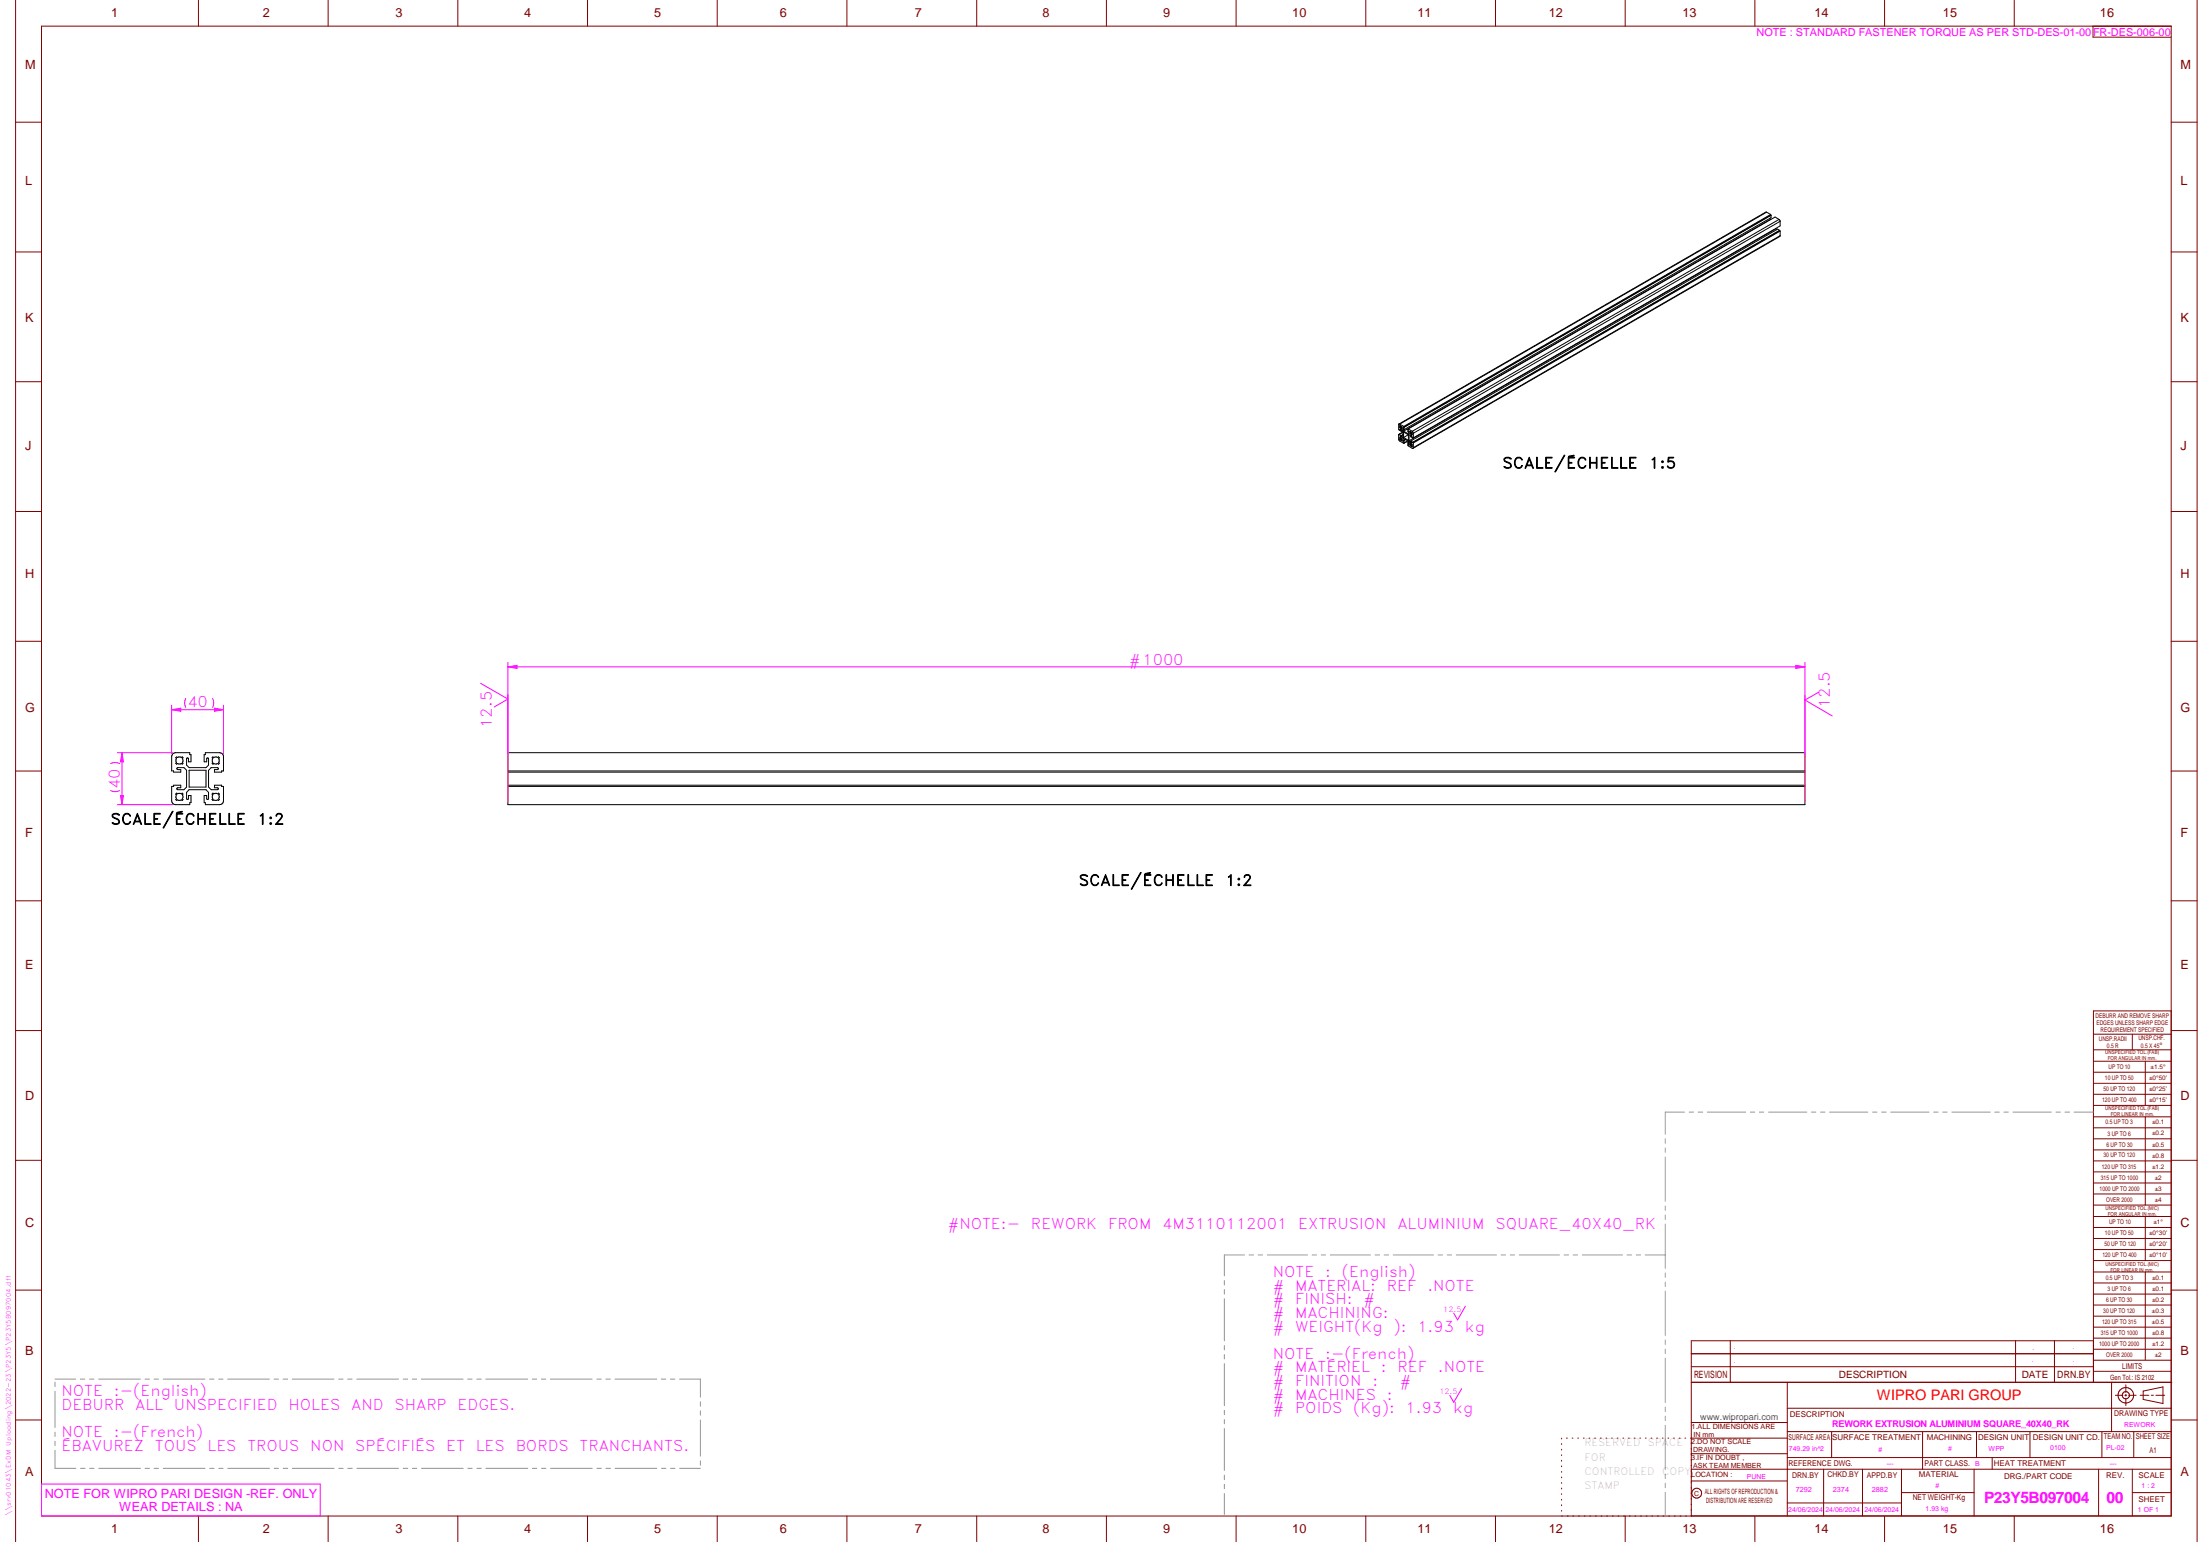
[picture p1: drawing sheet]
<svg xmlns="http://www.w3.org/2000/svg" width="848mm" height="594mm" viewBox="0 0 848 594" stroke-linecap="round" stroke-linejoin="round" font-family="sans-serif">
<g fill="none" stroke="#800000" stroke-width=".39">
<path d="M6 .1v593.9M16 10.1h821v574h-821zM76.5 .1v10M126.5 .1v10M176.5 .1v10M226.5 .1v10M276.5 .1v10M326.5 .1v10M376.5 .1v10M426.5 .1v10M476.5 .1v10M526.5 .1v10"/>
<path d="M576.5 .1v10M626.5 .1v10M676.5 .1v10M726.5 .1v10M776.5 .1v10M806.8 10.1v4.2l30.2 .1M847 .1v593.9M6 47.1h10M837 47.1h10M6 97.1h10M837 97.1h10M6 147.1h10"/>
<path d="M837 147.1h10M6 197.1h10M837 197.1h10M6 247.1h10M837 247.1h10M6 297.1h10M837 297.1h10M6 347h10M837 347h10M6 397h10M807 398.4h30M822 398.4v6.1"/>
<path d="M837 397h10M837 389.5h-30v143.1M807 404.5h30M807 408.9h30M807 413.1h30M807 417.4h30M827 408.9v17M807 421.6h30M807 425.9h30M807 430.3h30M807 434.5h30M807 438.7h30"/>
<path d="M827 430.3v34M6 447h10M807 443h30M807 447.3h30M807 451.5h30M807 455.8h30M807 460h30M837 447h10M807 464.3h30M807 468.7h30M807 472.9h30M807 477.1h30"/>
<path d="M827 468.7v16.9M6 497h10M807 481.4h30M807 485.6h30M807 490.1h30M807 494.3h30M807 498.6h30M827 490.1v33.9M837 497h10M667 516.6v16M777 516.6v16M792 516.6v16"/>
<path d="M807 502.8h30M807 507.1h30M807 511.3h30M807 515.5h30M807 519.8h30M807 516.6h-155v67.5M652 532.6h185.2M652 521.5h155M652 526.5h155M689 532.6v51.4M807 524h30M807 528.3h30"/>
<path d="M814 532.6v19M815.5 537.5h2.8M819.1 537.5h.7M819.5 533.5v2.9M819.5 537.2v.7M819.5 538.7v2.8M820.6 537.5h2.9M825 537.5h3.4M826.2 535.9l7.6-1.6v6.4l-7.6-1.5zM829.3 537.5h.8M831 537.5h3.5M6 547.1h10"/>
<path d="M602 554.1v.3M602 556.2v.3M602 558.3v.3M603.8 554.1h.4M606 554.1h.3M608.2 554.1h.3M610.4 554.1h.3M612.6 554.1h.3M614.7 554.1h.3M616.9 554.1h.3M619.1 554.1h.3M621.2 554.1h.3"/>
<path d="M623.4 554.1h.3M625.6 554.1h.3M627.8 554.1h.3M629.9 554.1h.4M632.1 554.1h.3M634.3 554.1h.3M636.5 554.1h.3M638.6 554.1h.3M640.8 554.1h.3M643 554.1h.3M645.2 554.1h.3M647.3 554.1h.4"/>
<path d="M649.5 554.1h.3M652 548h37M689 542.5h148M689 551.6h148M689 554.1h-37.3M706.1 551.6v10M741.1 551.6v14.4M761.9 551.6v10M782.5 551.6v10M810.3 551.6v10M822.5 551.6v10M837 547.1h10"/>
<path d="M602 560.5v.3M602 562.6v.3M602 564.8v.3M602 566.9v.3M602 569v.3M602 571.2v.3M602 573.3v.4M602 575.5v.3M602 577.6v.3M602 579.8v.3M652 570.6h37M652 560.1h37"/>
<path d="M689 561.6h148M689 579h44M703 566v18M718 566v18M733 575.1h28M733 566v18M761 566v18M768 561.6v4.4M809 566v18M822 566v18M822 575.1h15M837 566h-185"/>
<path d="M76.5 584.1v9.9M126.5 584.1v9.9M176.5 584.1v9.9M226.5 584.1v9.9M276.5 584.1v9.9M326.5 584.1v9.9M376.5 584.1v9.9M426.5 584.1v9.9M476.5 584.1v9.9M526.5 584.1v9.9M576.5 584.1v9.9M602 581.9v.3"/>
<path d="M626.5 584.1v9.9M652 584h185M676.5 584.1v9.9M726.5 584.1v9.9M776.5 584.1v9.9"/>
<circle cx="819.5" cy="537.5" r="2.99"/>
<circle cx="819.5" cy="537.5" r="1.39"/>
<circle cx="654.1" cy="575.3" r="1.9"/>
</g>
<path d="M66.2 271.7v18.7M66.2 273.4l3.5-.6v1.2zM71.6 269.1a3.8 3.8 0 0 0 0 3.4M82 269.1a3.8 3.8 0 0 1 0 3.4M86.1 271.7v18.7M564.9 503.2l-3 5.3-1.5-2.6M563.5 535l-3.1 5.3-1.5-2.7M16 571.8h107.4v12.2h-107.4z" fill="none" stroke="#f0f" stroke-width=".39"/>
<g fill="none" stroke="#949494" stroke-width=".39">
<path d="M641.9 438.7v1.8M649.4 428.5h-7.5v8.5M651.2 428.5h1.7M654.6 428.5h1.8M658.2 428.5h14.7M674.7 428.5h1.7M678.2 428.5h1.7M681.7 428.5h14.8M698.3 428.5h1.7M701.8 428.5h1.7M705.3 428.5h14.7M721.9 428.5h1.7"/>
<path d="M725.3 428.5h1.8M728.9 428.5h14.7M745.4 428.5h1.7M748.9 428.5h1.7M752.4 428.5h14.8M769 428.5h1.7M772.5 428.5h1.7M776 428.5h14.7M792.6 428.5h1.7M796 428.5h1.8M799.5 428.5h7.4M641.9 442.3v1.6"/>
<path d="M641.9 445.8v17M641.9 464.6v1.7M641.9 468.1v1.7M641.9 471.6v17.1M472 493.4v1.6M472 496.8v1.8M479.7 483.5h-7.7v8M481.5 483.5h1.7M485 483.5h1.7M488.5 483.5h15.5M505.8 483.5h1.7M509.3 483.5h1.7"/>
<path d="M512.8 483.5h15.5M530.1 483.5h1.7M533.6 483.5h1.7M537.1 483.5h15.5M554.4 483.5h1.7M557.9 483.5h1.7M561.4 483.5h15.5M578.7 483.5h1.6M582.2 483.5h1.7M585.6 483.5h15.5M603 483.5h1.6M606.4 483.5h1.8"/>
<path d="M609.9 483.5h15.5M627.2 483.5h1.7M630.7 483.5h1.7M634.2 483.5h7.7M641.9 490.4v1.7M641.9 493.9v1.7M641.9 497.4v17.1M472 500.3v16.3M472 518.3v1.8M641.9 516.3v1.6M641.9 519.8v1.7M472 521.8v1.7"/>
<path d="M472 525.4v16.2M641.9 523.2v17.1M472 543.3v1.7M472 546.9v1.7M472 550.3v16.2M641.9 542.1v1.7M641.9 545.6v1.7M641.9 549.1v17M472 568.3v1.8M472 571.8v1.7M472 575.4v8.1M641.9 567.9v1.7"/>
<path d="M641.9 571.4v1.8M641.9 574.9v8.6"/>
</g>
<path d="M66.8 290.3l.8-.3h5.6v.7h.4v2.8h-1v-1.4l-.4-.1-.3 .4v2.4l1 .9h6.5l1-.9v-2.4l-.3-.4-.4 .1v1.4h-1v-2.8h.5v-.7l5.9 .1a1.42 1.42 0 0 1 1 1.4v5.5h-.7v.5h-2.7v-1l1.5-.3-.4-.5h-2.4l-1 1.1v6.4l1 1h2.4l.4-.5-1.5-.2v-1h2.7v.5h.7v5.5a1.46 1.46 0 0 1-1.4 1.5h-5.5v-.8h-.5v-2.7h1v1.3l.4 .2 .3-.4v-2.3l-1-1.1h-6.5l-1 1.1v2.3l.3 .4 .4-.2v-1.3h1v2.7h-.4v.8h-5.6a1.48 1.48 0 0 1-1.4-1.5v-5.5h.7v-.5h2.8v1h-1.2l-.3 .2 .3 .5h2.4l1-1v-6.4l-1-1.1h-2.4l-.3 .5 .3 .3h1.2v1h-2.8v-.5h-.7v-5.5zM67.7 291.9l.4-.3 .3 .2 .5-.2 1 .2 .3-.2 .4 .3-.3 .3 .2 .5-.2 1.1 .3 .2-.4 .4-.3-.3-.5 .2-1-.2-.3 .3-.4-.4 .3-.2-.2-.5 .2-1.1zM72.9 296.8h6.5v6.4h-6.5zM81.7 291.9l.4-.3 .3 .2 .5-.2 1 .2 .3-.2 .4 .3-.3 .3 .2 .5-.2 1.1 .3 .2-.4 .4-.3-.3-.5 .2-1-.2-.3 .3-.4-.4 .3-.2-.2-.5 .2-1.1zM195.8 290h500v20h-500zM195.8 297.5h500M195.8 297h500M67.7 305.9l.4-.3 .3 .3 1-.3 .5 .3 .3-.3 .4 .3-.3 .3 .2 1.1-.2 .5 .3 .3-.4 .3-.3-.3-.5 .3-1-.3-.3 .3-.4-.3 .3-.3-.2-.5 .2-1.1zM82.1 305.6l.3 .3 .5-.3 1 .3 .3-.3 .4 .3-.3 .3 .2 .5-.2 1.1 .3 .3-.4 .3-.3-.3-1 .3-.5-.3-.3 .3-.4-.3 .3-.3-.2-.5 .2-1.1-.3-.3zM195.8 302.5h500M195.8 303h500" fill="none" stroke="#000" stroke-width=".39"/>
<path d="M66.2 273.4l3.5-.6v1.2z" fill="#f0f"/>
<path d="M82.7 272.8l3.4 .6-3.4 .6z" fill="none" stroke="#f0f" stroke-width=".39"/>
<path d="M82.7 272.8l3.4 .6-3.4 .6z" fill="#f0f"/>
<path d="M66.2 273.4h19.9M45.3 290h21.3M46.1 294.2a4.2 4.2 0 0 0-3.5 0M45.3 310h21.3M46.1 304.6a3.9 3.9 0 0 1-3.5 0M46.4 306.5h1.2l-.6 3.5z" fill="none" stroke="#f0f" stroke-width=".39"/>
<path d="M46.4 306.5h1.2l-.6 3.5z" fill="#f0f"/>
<path d="M47 290l.6 3.5h-1.2z" fill="none" stroke="#f0f" stroke-width=".39"/>
<path d="M47 290l.6 3.5h-1.2z" fill="#f0f"/>
<path d="M195.8 255.2v53.7M195.8 256.9l3.5-.6v1.2zM695.8 255.2v53.7M47 290v20" fill="none" stroke="#f0f" stroke-width=".39"/>
<path d="M195.8 256.9l3.5-.6v1.2z" fill="#f0f"/>
<path d="M692.3 256.3l3.5 .6-3.5 .6z" fill="none" stroke="#f0f" stroke-width=".39"/>
<path d="M692.3 256.3l3.5 .6-3.5 .6z" fill="#f0f"/>
<path d="M195.8 256.9h500M185.3 263.3l10.5 6-5.3 3.1M195.8 267.6v22.8M695.8 268v22.4M701 266.7l-5.2 3 10.5 6.1" fill="none" stroke="#f0f" stroke-width=".39"/>
<g fill="none" stroke="#000" stroke-width=".39">
<path d="M681 81.7l-141.7 81.7M681 81.7l1.6 .9M681 81.7l-141.4 81.7M682.3 84.1l.2 .4M682.5 84.5l.1 .1M682.5 84.5l-141.4 81.6M682.6 82.6v.3M682.6 82.9l.1 .1M682.6 82.6l-141.5 81.7M682.6 82.9l-141.5 81.6M682.7 83v.9l-141.4 81.6M682.7 83l-141.4 81.6"/>
<path d="M684.6 88.1l.2 .4M684.6 88v.1M684.6 88.1l-141.4 81.7M685.8 84.5l.4 .8M685.8 84.5l-1.5-.9-141.5 81.7M685.8 84.5l-141.4 81.7M686 88.7l-141.4 81.7M686 88.9l-141.4 81.6M686 88.9l.2 .1M686 88.7l-.8-.4-141.4 81.6M686 88.7v.2M686.2 85.3v1.7l-141.4 81.7"/>
<path d="M686.2 85.3l-141.4 81.6M686.2 89l-141.4 81.6M686.2 90.8l-141.4 81.7M686.2 89v1.8M686.2 90.8l-.1 .3-141.4 81.6M539.2 167.4l.2 2.4 1.7 1M539.4 167.3l-.2 .1M539.4 167.3l.8 .5M539.6 163.4l1.5 .9M539.6 163.4l-.4 .2v1.8l1 .8M539.7 164.7l.1 .1M539.7 164.2v.5"/>
<path d="M539.7 169.2l.1 .2M539.7 168.7v.5M539.8 164.1l.4 .3M539.8 168.7l.4 .3M539.8 164.1l-.1 .1M539.8 164.8l.4 .3M539.8 168.7h-.1M539.8 169.4l.4 .3M539.8 165.7l.4 .2M539.8 165.7v-.3l.7 .4M540 165.5l-.2 .2M540 168.1l-.2 .1"/>
<path d="M540.2 165.9v.3M540.2 167.8v.3M540.2 168.1l-.4-.2v.3M540.2 164.4l.1 .1M540.2 169l.1 .1M540.2 169l-.5 .2M540.2 164.4l-.5 .3M540.3 165.1h-.1M540.3 169.6l-.1 .1M540.3 164.5v.6M540.3 169.1v.5M540.3 169.1l-.5 .3"/>
<path d="M540.3 164.5l-.5 .3M540.4 165.7l-.2 .2M540.5 165.8l.3 .5v2.1l-.3 .2-.7-.4M540.6 165.9l-.4 .3M540.8 165.7l.3 .4M540.8 169.8v-.7l.3-.2 1.8 1.1 .2 1.3-.1-.2M540.8 167.4l-.6 .4M540.8 167.8l-.6 .3M540.8 166.5l-1.4 .8M540.8 166.5l-1.6 .9M540.9 164.8l.4 .7M540.9 164.8l-.1 .9"/>
<path d="M541 169.6l.3 .2M541 169.6l-.1 .5-.1-.3M541 169.7l-.2 .1M541.1 166.1l1.8 1.1 .3-.2-.1-.9-.1 .4M541.1 164.5l.2 .1M541.1 164.3v.2M541.1 165.4l-.3 .3M541.3 164.6v.9M541.3 169.8v.8M541.3 170.6l-.2 .2M541.7 169.2l-.7 .4M541.9 169.4l-.6 .4"/>
<path d="M542.7 170.6l.3 .1M542.7 165.4v.9l.3 .2M542.7 170.6l.1 1.2 1.9 .9M542.7 169.8l-1.4 .8M542.8 169.9l-1.7 .9M542.8 165.3l-.1 .1M542.8 165.3l1.6 .9M542.8 165.4h-.1M542.9 167.5l-1.8-1v2.1M542.9 167.5v2.1l-1.8-1M542.9 167.5l-1.8 1.1M543 170.7v.4"/>
<path d="M543.1 170.3l-.4 .3M543.2 169.8l.3 .5M543.2 166.4l-.2 .1M543.2 170.6l-.2 .1M543.2 171l-.2 .1M543.5 170.3l.7 .4M543.6 167l.2 .1M543.6 166.5v.5M543.6 171v.5M543.6 171.5l.1 .2M543.8 166.4l.4 .3M543.8 171.7l.4 .3"/>
<path d="M543.8 166.4l-.2 .1M543.8 167.1l.4 .3M543.8 171l.4 .2M543.8 171.7h-.1M543.8 171h-.2M543.8 168l.4 .1M543.8 168v.3l.8 .4M543.8 169.9l.4 .7M543.8 169.9l.8 .5M543.8 170.1l-.3 .2M544 167.9l-.2 .1M544.2 168.1l-.7-.6-.3 .2v2.1"/>
<path d="M544.2 166.7l.1 .1M544.2 171.2l.1 .2M544.2 171.2l-.6 .3M544.2 166.7l-.6 .3M544.2 170.6v.1M544.2 168.1h.1M544.3 166.8v.5M544.3 167.3l-.1 .1M544.3 171.9l-.1 .1M544.3 171.4v.5M544.3 171.4l-.5 .3M544.3 166.8l-.5 .3"/>
<path d="M544.4 166.2l.4 .7M544.6 170.5l.2 .1M544.6 170.4v.1M544.7 168.7h-.1M544.8 166.9v1.8M544.8 170.6v1.9M544.8 172.5l-.1 .2M544.8 168.7h-.2"/>
</g>
<g fill="none" stroke="#949494" stroke-width=".39">
<path d="M21.2 531.3h8M21.2 532.5v1.7M21.2 536v14M31 531.3h1.7M34.5 531.3h1.7M38 531.3h16.1M55.9 531.3h1.7M59.4 531.3h1.7M62.9 531.3h16.1M80.8 531.3h1.7M84.3 531.3h1.7M87.8 531.3h16"/>
<path d="M105.7 531.3h1.7M109.1 531.3h1.8M112.6 531.3h16.1M130.6 531.3h1.6M134 531.3h1.8M137.5 531.3h16.1M155.4 531.3h1.7M158.9 531.3h1.7M162.4 531.3h16.1M180.3 531.3h1.7M183.8 531.3h1.7M187.3 531.3h16.1"/>
<path d="M205.2 531.3h1.7M208.7 531.3h1.7M212.2 531.3h16.1M230.1 531.3h1.7M233.6 531.3h1.7M237.1 531.3h16.1M254.9 531.3h1.8M258.4 531.3h1.7M262 531.3h8v7M21.2 558.8v6.9h8.1M21.2 551.7v1.7M21.2 555.2v1.7"/>
<path d="M270 540v1.8M270 543.6v1.7M270 547.1v13.9M31 565.7h1.8M34.5 565.7h1.7M38.1 565.7h16M55.9 565.7h1.8M59.4 565.7h1.7M62.9 565.7h16.1M80.8 565.7h1.7M84.3 565.7h1.7M87.8 565.7h16.1"/>
<path d="M105.7 565.7h1.7M109.2 565.7h1.7M112.7 565.7h16.1M130.6 565.7h1.7M134.1 565.7h1.7M137.6 565.7h16.1M155.4 565.7h1.8M159 565.7h1.7M162.5 565.7h16.1M180.3 565.7h1.7M183.9 565.7h1.6M187.3 565.7h16.2"/>
<path d="M205.2 565.7h1.7M208.7 565.7h1.7M212.2 565.7h16.1M230.1 565.7h1.7M233.6 565.7h1.7M237.1 565.7h16.1M255 565.7h1.7M258.5 565.7h1.7M262 565.7h8M270 562.8v1.7"/>
</g>
<g font-size="6" fill="#f0f">
<text x="764.8" y="578.9">P23Y5B097004</text>
<text x="812.1" y="578.9">00</text>
</g>
<g font-size="5.7">
<text x="579.2" y="180.4">SCALE/ÉCHELLE</text>
<text x="635.7" y="180.4">1:5</text>
<text x="42.6" y="317.6">SCALE/ÉCHELLE</text>
<text x="99.2" y="317.6">1:2</text>
<text x="415.8" y="341.2">SCALE/ÉCHELLE</text>
<text x="472.4" y="341.2">1:2</text>
</g>
<g font-size="5.7" fill="#f0f">
<text x="435.3" y="256">#1000</text>
<text x="72.2" y="272.5">40</text>
<text x="705.4" y="272.8" transform="rotate(-90 705.4 272.8)">12.5</text>
<text x="189.7" y="280.4" transform="rotate(-90 189.7 280.4)">12.5</text>
<text x="46.1" y="304" transform="rotate(-90 46.1 304)">40</text>
<text x="365.4" y="473.5">#NOTE:-</text>
<text x="397.4" y="473.5">REWORK</text>
<text x="427.1" y="473.5">FROM</text>
<text x="448" y="473.5">4M3110112001</text>
<text x="500.4" y="473.5">EXTRUSION</text>
<text x="538.7" y="473.5">ALUMINIUM</text>
<text x="576.4" y="473.5">SQUARE_40X40_RK</text>
<text x="490.6" y="492">NOTE</text>
<text x="510.8" y="492">:</text>
<text x="517.3" y="492">(English)</text>
<text x="490.6" y="497.2">#</text>
<text x="499.2" y="497.2">MATERIAL:</text>
<text x="534.7" y="497.2">REF</text>
<text x="550.2" y="497.2">.NOTE</text>
<text x="490.6" y="502.5">#</text>
<text x="499.2" y="502.5">FINISH:</text>
<text x="525.6" y="502.5">#</text>
<text x="490.6" y="507.7">#</text>
<text x="499.2" y="507.7">MACHINING:</text>
<text x="490.6" y="513">#</text>
<text x="499.2" y="513">WEIGHT(Kg</text>
<text x="537.2" y="513">):</text>
<text x="546.4" y="513">1.93</text>
<text x="564.7" y="513">kg</text>
<text x="490.6" y="523.5">NOTE</text>
<text x="510.8" y="523.5">:-(French)</text>
<text x="490.6" y="528.7">#</text>
<text x="490.6" y="534">#</text>
<text x="499.2" y="528.7">MATÉRIEL</text>
<text x="499.2" y="534">FINITION</text>
<text x="529" y="534">:</text>
<text x="532.3" y="528.7">:</text>
<text x="538.7" y="528.7">REF</text>
<text x="539.6" y="534">#</text>
<text x="554.3" y="528.7">.NOTE</text>
<text x="23.7" y="538">NOTE</text>
<text x="43.9" y="538">:-(English)</text>
<text x="490.6" y="539.2">#</text>
<text x="499.2" y="539.2">MACHINES</text>
<text x="534.7" y="539.2">:</text>
<text x="23.7" y="543.3">DEBURR</text>
<text x="52.2" y="543.3">ALL</text>
<text x="67.1" y="543.3">UNSPECIFIED</text>
<text x="111.2" y="543.3">HOLES</text>
<text x="135.4" y="543.3">AND</text>
<text x="152" y="543.3">SHARP</text>
<text x="176.4" y="543.3">EDGES.</text>
<text x="490.6" y="544.5">#</text>
<text x="499.2" y="544.5">POIDS</text>
<text x="521.7" y="544.5">(Kg):</text>
<text x="541.9" y="544.5">1.93</text>
<text x="560.1" y="544.5">kg</text>
<text x="23.7" y="553.8">NOTE</text>
<text x="43.9" y="553.8">:-(French)</text>
<text x="23.7" y="559">ÉBAVUREZ</text>
<text x="59.7" y="559">TOUS</text>
<text x="80" y="559">LES</text>
<text x="95.4" y="559">TROUS</text>
<text x="119.6" y="559">NON</text>
<text x="137" y="559">SPÉCIFIÉS</text>
<text x="172.1" y="559">ET</text>
<text x="183.4" y="559">LES</text>
<text x="198.8" y="559">BORDS</text>
<text x="223.4" y="559">TRANCHANTS.</text>
</g>
<text font-size="5.6" fill="#f00" x="723.5" y="539.3">WIPRO PARI GROUP</text>
<g font-size="4.9" fill="#800000">
<text x="42.9" y="6.6">1</text>
<text x="101.3" y="6.7">2</text>
<text x="152.5" y="6.7">3</text>
<text x="202.1" y="6.7">4</text>
<text x="252.1" y="6.7">5</text>
<text x="300.6" y="6.7">6</text>
<text x="352.6" y="6.7">7</text>
<text x="401.9" y="6.7">8</text>
<text x="448.4" y="6.7">9</text>
<text x="498.1" y="6.7">10</text>
<text x="546.4" y="6.7">11</text>
<text x="597" y="6.7">12</text>
<text x="648.5" y="6.6">13</text>
<text x="699.4" y="6.6">14</text>
<text x="749" y="6.7">15</text>
<text x="809.5" y="6.6">16</text>
<text x="9.7" y="26.7">M</text>
<text x="840.6" y="26.7">M</text>
<text x="9.7" y="71.4">L</text>
<text x="840.6" y="71.4">L</text>
<text x="9.7" y="124.2">K</text>
<text x="840.6" y="124.2">K</text>
<text x="9.7" y="173.4">J</text>
<text x="840.6" y="173.4">J</text>
<text x="9.7" y="222.7">H</text>
<text x="840.6" y="222.7">H</text>
<text x="9.7" y="274.3">G</text>
<text x="840.6" y="274.3">G</text>
<text x="9.7" y="322.6">F</text>
<text x="840.6" y="322.6">F</text>
<text x="9.7" y="373.3">E</text>
<text x="840.6" y="373.3">E</text>
<text x="9.7" y="423.8">D</text>
<text x="840.6" y="423.8">D</text>
<text x="9.7" y="472.8">C</text>
<text x="840.6" y="472.8">C</text>
<text x="9.7" y="522.1">B</text>
<text x="840.6" y="522.1">B</text>
<text x="9.7" y="568.7">A</text>
<text x="840.6" y="568.7">A</text>
<text x="42.9" y="590.6">1</text>
<text x="101.3" y="590.7">2</text>
<text x="152.5" y="590.7">3</text>
<text x="202.1" y="590.7">4</text>
<text x="252.1" y="590.7">5</text>
<text x="300.6" y="590.7">6</text>
<text x="352.6" y="590.7">7</text>
<text x="401.9" y="590.7">8</text>
<text x="448.4" y="590.7">9</text>
<text x="498.1" y="590.7">10</text>
<text x="546.4" y="590.7">11</text>
<text x="597" y="590.7">12</text>
<text x="648.5" y="590.6">13</text>
<text x="699.4" y="590.5">14</text>
<text x="749" y="590.7">15</text>
<text x="809.5" y="590.5">16</text>
</g>
<g font-size="4.9" fill="#f0f">
<text x="17.2" y="577">NOTE FOR WIPRO PARI DESIGN -REF. ONLY</text>
<text x="45.9" y="582.3">WEAR DETAILS : NA</text>
</g>
<text font-size="4.2" fill="#f0f" x="677.1" y="13.9">NOTE : STANDARD FASTENER TORQUE AS PER STD-DES-01-00FR-DES-006-00</text>
<g font-size="3.9" fill="#800000">
<text x="653" y="530.9">REVISION</text>
<text x="708.9" y="530.9">DESCRIPTION</text>
<text x="779.4" y="530.9">DATE</text>
<text x="793.1" y="530.9">DRN.BY</text>
</g>
<g font-size="3.9" fill="#c0c0c0">
<text x="610.8" y="557.1">RESERVED</text>
<text x="635.2" y="557.1">SPACE</text>
<text x="610.8" y="562.7">FOR</text>
<text x="610.8" y="568.3">CONTROLLED</text>
<text x="640.7" y="568.3">COPY</text>
<text x="610.8" y="573.8">STAMP</text>
</g>
<text font-size="3.6" fill="#f0f" x="706.2" y="549.8">REWORK EXTRUSION ALUMINIUM SQUARE_40X40_RK</text>
<text font-size="3.5" fill="#00f" x="655.4" y="547.1">www.wipropari.com</text>
<g font-size="3.1" fill="#800000">
<text x="818.1" y="527.3">LIMITS</text>
<text x="815" y="545.5">DRAWING TYPE</text>
<text x="690" y="546.1">DESCRIPTION</text>
<text x="689.5" y="554.6">SURFACE AREA</text>
<text x="706.2" y="554.6">SURFACE TREATMENT</text>
<text x="742.7" y="554.6">MACHINING</text>
<text x="762.5" y="554.6">DESIGN UNIT</text>
<text x="783.6" y="554.6">DESIGN UNIT CD.</text>
<text x="811" y="554.4">TEAM NO.</text>
<text x="823.3" y="554.5">SHEET SIZE</text>
<text x="828.6" y="559.9">A1</text>
<text x="689.4" y="564.9">REFERENCE DWG.</text>
<text x="690.8" y="569.3">DRN.BY</text>
<text x="704.4" y="569.2">CHKD.BY</text>
<text x="719.6" y="569.3">APPD.BY</text>
<text x="739.7" y="569.1">MATERIAL</text>
<text x="741.8" y="564.7">PART CLASS.</text>
<text x="768.6" y="564.7">HEAT TREATMENT</text>
<text x="772.5" y="569.7">DRG./PART CODE</text>
<text x="811.9" y="569.3">REV.</text>
<text x="824.4" y="569.4">SCALE</text>
<text x="737.3" y="578">NET WEIGHT-Kg</text>
<text x="824.4" y="578.5">SHEET</text>
</g>
<text font-size="3" fill="#800000" x="832.4" y="403.9">°</text>
<g font-size="2.8" fill="#f0f">
<text x="556.3" y="505.4">12.5</text>
<text x="554.9" y="537.2">12.5</text>
<text x="692.2" y="575">7292</text>
<text x="706.5" y="574.9">2374</text>
<text x="721.6" y="575">2882</text>
</g>
<g font-size="2.8" fill="#800000">
<text x="813.4" y="531.5">Gen Tol.: IS 2102</text>
<text x="652.1" y="550.4">1.ALL DIMENSIONS ARE</text>
<text x="652" y="556.4">2.DO NOT SCALE</text>
<text x="652" y="562.5">3.IF IN DOUBT ,</text>
<text x="652" y="569.2">LOCATION :</text>
<text x="657.2" y="575.8">ALL RIGHTS OF REPRODUCTION &amp;</text>
<text x="657.7" y="579.2">DISTRIBUTION ARE RESERVED</text>
</g>
<g font-size="2.7" fill="#f0f">
<text x="818.8" y="549.9">REWORK</text>
<text x="689.6" y="559.1">749.29 in^2</text>
<text x="724.1" y="559.2">#</text>
<text x="751" y="559.1">#</text>
<text x="766.6" y="559">WPP</text>
<text x="790.3" y="558.8">0100</text>
<text x="811.9" y="558.8">PL-02</text>
<text x="673.4" y="569.6">PUNE</text>
<text x="727.4" y="564.9">---</text>
<text x="761.4" y="564.9">B</text>
<text x="813.3" y="564.9">---</text>
<text x="746.1" y="573.2">#</text>
<text x="825.6" y="573.4">1 : 2</text>
<text x="689.4" y="582.4">24/06/2024</text>
<text x="703.7" y="582.5">24/06/2024</text>
<text x="718.7" y="582.6">24/06/2024</text>
<text x="742.3" y="582.2">1.93 kg</text>
<text x="824.1" y="582.4">1 OF 1</text>
</g>
<g font-size="2.7" fill="#800000">
<text x="652.9" y="553.5">IN mm</text>
<text x="652.7" y="559.5">DRAWING.</text>
<text x="652.7" y="565.5">ASK TEAM MEMBER</text>
<text x="653.1" y="576.3">C</text>
</g>
<g font-size="2.5" fill="#800000">
<text x="807.8" y="392">DEBURR AND REMOVE SHARP</text>
<text x="808.2" y="394.8">EDGES UNLESS SHARP EDGE</text>
<text x="809.1" y="400.9">UNSP.RADII</text>
<text x="809.8" y="397.6">REQUIREMENT SPECIFIED</text>
<text x="824.4" y="400.7">UNSP.CHF.</text>
<text x="812.2" y="403.6">0.5 R</text>
<text x="825.3" y="403.9">0.5 X 45</text>
<text x="812.8" y="411.8">UP TO 10</text>
<text x="829.1" y="411.9">±1.5°</text>
<text x="811.4" y="416.1">10 UP TO 50</text>
<text x="828.5" y="416.1">±0°50'</text>
<text x="810.4" y="424.5">120 UP TO 400</text>
<text x="810.9" y="420.3">50 UP TO 120</text>
<text x="828.5" y="424.5">±0°15'</text>
<text x="828.5" y="420.3">±0°25'</text>
<text x="811.7" y="433.2">0.5 UP TO 3</text>
<text x="812.5" y="437.5">3 UP TO 6</text>
<text x="829.6" y="437.4">±0.2</text>
<text x="829.6" y="433.2">±0.1</text>
<text x="812" y="441.7">6 UP TO 30</text>
<text x="829.6" y="441.7">±0.5</text>
<text x="810.9" y="445.9">30 UP TO 120</text>
<text x="829.6" y="446">±0.8</text>
<text x="809.9" y="454.4">315 UP TO 1000</text>
<text x="810.3" y="450.2">120 UP TO 315</text>
<text x="829.6" y="450.2">±1.2</text>
<text x="830.7" y="454.4">±2</text>
<text x="809.4" y="458.7">1000 UP TO 2000</text>
<text x="830.6" y="458.7">±3</text>
<text x="811.9" y="463">OVER 2000</text>
<text x="830.7" y="463">±4</text>
<text x="813.1" y="471.6">UP TO 10</text>
<text x="830.1" y="471.6">±1°</text>
<text x="811.4" y="475.9">10 UP TO 50</text>
<text x="828.5" y="475.9">±0°30'</text>
<text x="810.4" y="484.4">120 UP TO 400</text>
<text x="811.2" y="480.1">50 UP TO 120</text>
<text x="828.5" y="484.4">±0°10'</text>
<text x="828.5" y="480.1">±0°20'</text>
<text x="811.7" y="493">0.5 UP TO 3</text>
<text x="812.4" y="497.2">3 UP TO 6</text>
<text x="829.6" y="497.3">±0.1</text>
<text x="829.6" y="493">±0.1</text>
<text x="811.9" y="501.5">6 UP TO 30</text>
<text x="829.6" y="501.5">±0.2</text>
<text x="810.8" y="505.8">30 UP TO 120</text>
<text x="829.6" y="505.8">±0.3</text>
<text x="809.8" y="514.3">315 UP TO 1000</text>
<text x="810.3" y="510.1">120 UP TO 315</text>
<text x="829.6" y="510">±0.5</text>
<text x="829.6" y="514.3">±0.8</text>
<text x="809.2" y="518.5">1000 UP TO 2000</text>
<text x="829.6" y="518.5">±1.2</text>
<text x="811.9" y="522.8">OVER 2000</text>
<text x="830.6" y="522.7">±2</text>
</g>
<g font-size="2.5" fill="#f0f">
<text x="668.4" y="519.9">.</text>
<text x="783.5" y="520">.</text>
<text x="799.1" y="519.9">.</text>
<text x="668.4" y="524.9">.</text>
<text x="783.3" y="524.8">.</text>
<text x="799.1" y="524.8">.</text>
</g>
<g font-size="2.4" fill="#f0f">
<text x="4.1" y="556.9" transform="rotate(-90 4.1 556.9)">Uploading\2022-23\P23Y5\P23Y5B097004.dft</text>
<text x="4.1" y="584.1" transform="rotate(-90 4.1 584.1)">\\srv01043\ExDM</text>
</g>
<g font-size="2.1" fill="#800000">
<text x="811.5" y="406.1">UNSPECIFIED TOL.(FAB)</text>
<text x="812.5" y="408.5">FOR ANGULAR IN mm.</text>
<text x="811.6" y="427.7">UNSPECIFIED TOL.(FAB)</text>
<text x="813.6" y="430.1">FOR LINEAR IN mm.</text>
<text x="811.7" y="466.1">UNSPECIFIED TOL.(M/C)</text>
<text x="812.5" y="468.5">FOR ANGULAR IN mm.</text>
<text x="811.7" y="487.6">UNSPECIFIED TOL.(M/C)</text>
<text x="813.6" y="489.9">FOR LINEAR IN mm.</text>
</g>
</svg>
